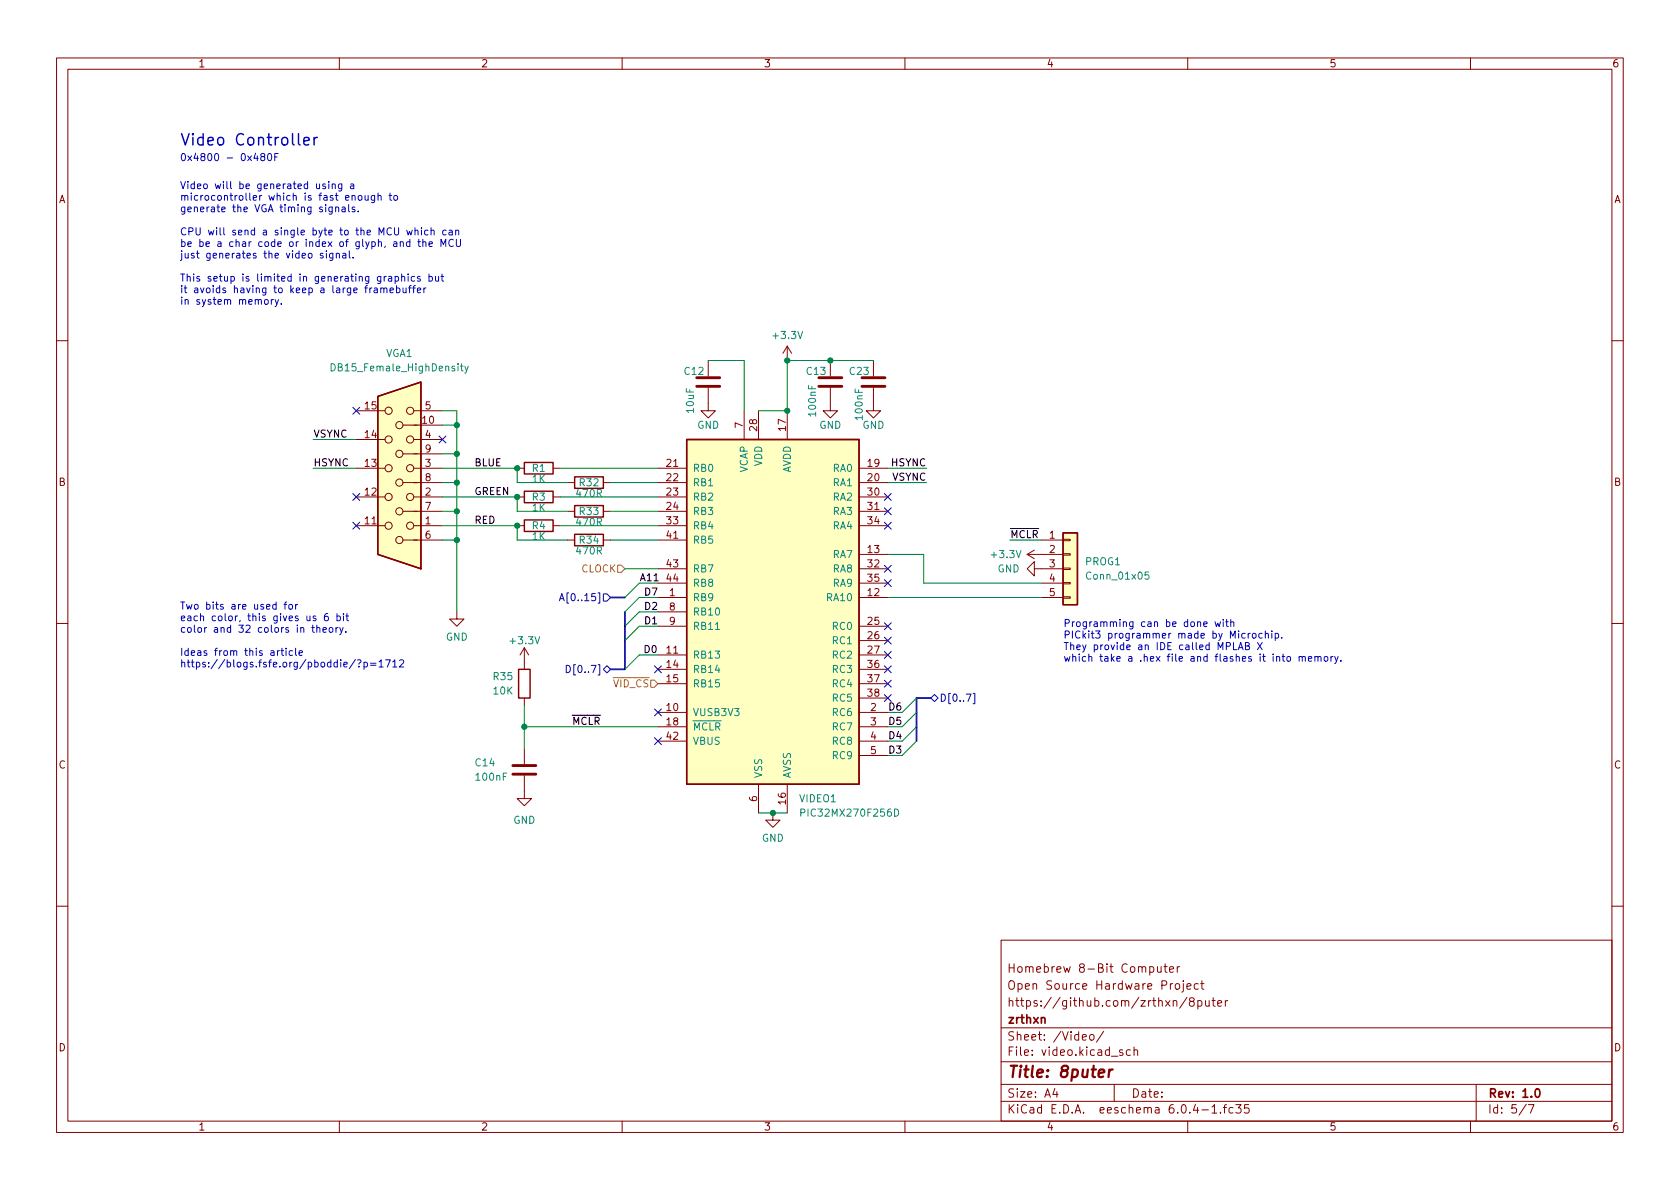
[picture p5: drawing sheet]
<svg xmlns="http://www.w3.org/2000/svg" width="297mm" height="210mm" viewBox="0 0 297 210" stroke-linecap="round" stroke-linejoin="round" font-family="sans-serif">
<path d="M0 .2h297v210.1h-297z" fill="#fff" stroke="#fff" stroke-width=".18"/>
<g fill="none" stroke="#840000" stroke-width=".18">
<path d="M10 10.2h277v190.1h-277zM12 12.2h273v186.1h-273zM60 10.2v2M110 10.2v2M160 10.2v2M210 10.2v2M260 10.2v2M10 60.2h2M63 77.7h5.1M63 72.6h5.1M71.2 75.2h7M73.2 77.7h5"/>
<path d="M73.2 72.6h5M125.2 68.6v4h1.3l-1.3 1.3-1.2-1.3h1.2M125.2 63.7v2.8M131.6 72.6v5.1M134.1 72.6v5.1M139.2 61.2v2.5M139.2 72.6v5.1M139.2 61.2l-.8 1.3M139.2 61.2l.8 1.3M146.8 68.6v4h1.3l-1.3 1.3-1.3-1.3h1.3M146.8 63.7v2.8M154.4 68.6v4h1.3l-1.3 1.3-1.2-1.3h1.2"/>
<path d="M154.4 63.7v2.8M285 60.2h2M63 82.8h5.1M63 93h5.1M63 87.9h5.1M71.2 85.3h7M71.2 90.4h7M71.2 95.5h7M71.2 80.3h7M73.2 82.8h5M73.2 93h5M73.2 87.9h5"/>
<path d="M91.4 82.8h1.3M91.4 93h1.3M91.4 87.9h1.3M97.8 82.8h1.3M97.8 93h1.3M97.8 87.9h1.3M100.3 85.3h1.3M100.3 90.4h1.3M100.3 95.5h1.3M106.7 85.3h1.2M106.7 90.4h1.2M106.7 95.5h1.2"/>
<path d="M116.3 82.8h5.1M116.3 85.3h5.1M116.3 90.4h5.1M116.3 95.5h5.1M116.3 93h5.1M116.3 87.9h5.1M151.9 82.8h5.1M151.9 85.3h5.1M151.9 90.4h5.1M151.9 93h5.1M151.9 87.9h5.1M151.9 98h5.1"/>
<path d="M181.6 98h6.4M181.6 98l1.3 .8M182.9 97.3l-1.3 .7M184.1 95.5h3.9M188 97.9h1.2v.3h-1.2zM188 95.4h1.2v.2h-1.2zM10 110.2h2M80.8 108.2v1.3h1.2l-1.2 1.2-1.3-1.2h1.3M92.7 114.5v3.9M92.7 114.5l-.8 1.3M92.7 114.5l.8 1.3M116.3 100.6h5.1"/>
<path d="M116.3 103.1h5.1M116.3 105.7h5.1M116.3 115.8h5.1M116.3 118.4h5.1M116.3 110.7h5.1M116.3 108.2h5.1M151.9 100.6h5.1M151.9 103.1h5.1M151.9 105.7h5.1M151.9 115.8h5.1M151.9 118.4h5.1M151.9 110.7h5.1"/>
<path d="M151.9 113.3h5.1M182.9 100.6v-1.3l-1.3 1.3 1.3 1.2v-1.2h5.1M184.1 103.1h3.9M184.1 105.7h3.9M188 105.5h1.2v.3h-1.2zM188 103h1.2v.2h-1.2zM188 100.5h1.2v.2h-1.2zM285 110.2h2M92.7 137.2v4h1.3l-1.3 1.3-1.3-1.3h1.3M92.7 123.4v1.3M92.7 132.3v2.8M116.3 126h5.1"/>
<path d="M116.3 120.9h5.1M116.3 128.5h5.1M116.3 131.1h5.1M134.1 138.7v5.1M139.2 138.7v5.1M151.9 126h5.1M151.9 120.9h5.1M151.9 128.5h5.1M151.9 123.4h5.1M151.9 131.1h5.1M151.9 133.6h5.1M136.7 143.8v1.2h1.2l-1.2 1.3-1.3-1.3h1.3"/>
<path d="M10 160.2h2M177 166.3h108v32h-108zM203.3 171l.4-.1 .3 .3v.4l-.1 .3h-.6M204.6 170.9l.1 1h.4l.2-.1M205.3 170.9v1M205.8 170.9h.6M206 170.4v1.3l.4 .2M206.8 171.4l.7-.1-.1-.3-.4-.1-.2 .2 .1 .8h.5M207.4 177.1l.2-.2 .4 .1 .1 .9M207.9 174l.4-.1 .3 .3v.4l-.3 .3h-.4l-.1-.3v-.4zM208.1 170.9v1M208.6 170.9l-.3 .1-.2 .2"/>
<path d="M209.2 173.9v1.3l-.3 .2M209.2 173.4v.2M209.9 174.4l.7-.1-.1-.3-.4-.1-.2 .2v.8h.6M209.9 176.4l-1.3 1.9M210.6 177.1l-.3-.3 .1-.2 .2-.2 .4 .1 .1 .2v.2l-.7 .2-.1 .3 .1 .4 .2 .1h.4l.1-.3v-.2l-.2-.3M211.8 177l.4-.1 .3 .3v.4l-.1 .3h-.6M211.8 176.9v1.5M211.9 174l-.5-.1-.3 .3v.4l.2 .3h.6M212.3 173.9h.6M212.5 173.4v1.3l.4 .2M213.1 176.9l.1 1h.4l.2-.1M213.8 176.9v1"/>
<path d="M214.3 176.9h.6M214.5 176.4v1.3l.4 .2M215.3 177.4l.7-.1-.1-.3-.4-.1-.2 .2 .1 .8h.5M216.6 176.9v1M217.1 176.9l-.3 .1-.2 .2M285 160.2h2M60 198.3v2M110 198.3v2M160 198.3v2M177 194.8h108M177 191.8h108M177 187.8h108"/>
<path d="M177 181.8h108M186.5 192.5l-.4 1h1M186.9 193v1M191.4 183.4l.7-.1-.1-.3-.4-.1-.2 .2v.8h.6M192.7 183.1l.2-.2 .5 .2v.5l-.1 .3h-.4l-.2-.1zM195.1 182.4l-1.2 1.9M197 191.8v3M198.5 185.7l-.4-.1-.2 .2 .1 .3 .5 .1v.4h-.6M199.9 185.7l-.5-.1-.3 .3v.4l.2 .3h.6M200.5 185.8l.2-.2 .4 .1v.9M200.5 185.1v1.5M210 198.3v2"/>
<path d="M212.5 196.3h1.1M214.3 195.8l.4-.5v1.5M214.3 196.8h.8M215.8 196.7v.1M216.3 195.8h.6M216.9 195.3l-.4 .2v1.3M218 195.9l-.4-.1-.3 .3v.4l.1 .3h.6M218.5 195.3h.9l-.5 .6 .5 .1v.7l-.3 .1h-.4l-.2-.1M220.8 195.3h-.7l-.1 .7 .2-.1 .5 .1 .2 .2-.1 .5-.2 .1-.6-.1M260 198.3v2M261 191.8v6.5M269.9 195.3l-1.3 1.9"/>
<path d="M270.2 195.3h1l-.6 1.5"/>
<circle cx="68.7" cy="77.7" r=".63"/>
<circle cx="68.7" cy="72.6" r=".63"/>
<circle cx="70.6" cy="75.2" r=".63"/>
<circle cx="72.5" cy="77.7" r=".63"/>
<circle cx="72.5" cy="72.6" r=".63"/>
<circle cx="68.7" cy="82.8" r=".63"/>
<circle cx="68.7" cy="93" r=".63"/>
<circle cx="68.7" cy="87.9" r=".63"/>
<circle cx="70.6" cy="80.3" r=".63"/>
<circle cx="70.6" cy="85.3" r=".63"/>
<circle cx="70.6" cy="90.4" r=".63"/>
<circle cx="70.6" cy="95.5" r=".63"/>
<circle cx="72.5" cy="87.9" r=".63"/>
<circle cx="72.5" cy="93" r=".63"/>
<circle cx="72.5" cy="82.8" r=".63"/>
</g>
<path d="M271.6 192.6l.2-.1a.82 .82 0 0 1 .6 .7 .82 .82 0 0 1-.3 .8h-.2a.81 .81 0 0 1-.6-.6 .81 .81 0 0 1 .3-.8z" fill="none" stroke="#840000" stroke-width=".3"/>
<path d="M194.3 189.8l.9-.2v-.4l-.2-.1-.6 .1-.2 1 .3 .3 .5-.1M196.2 189.1l-.2 1.4M196.7 189.1l-.4 .1-.2 .3" fill="none" stroke="#840000" stroke-width=".4"/>
<path d="M66.8 70.1l7.6-2.5v33l-7.6-2.6zM121.4 77.7h30.5v61h-30.5zM92.7 81.8h5.1v2h-5.1zM92.7 91.9h5.1v2.1h-5.1zM92.7 86.9h5.1v2h-5.1zM101.6 84.3h5.1v2.1h-5.1zM101.6 89.4h5.1v2h-5.1zM101.6 94.5h5.1v2h-5.1zM188 94.2h2.5v12.7h-2.5zM91.7 118.4h2v5h-2z" fill="none" stroke="#840000" stroke-width=".25"/>
<g fill="#ffffc2" stroke="#ffffc2" stroke-width=".18">
<path d="M188 94.2h2.5v12.7h-2.5z"/>
<path d="M66.8 70.1l7.6-2.5v33l-7.6-2.6z"/>
<path d="M121.4 77.7h30.5v61h-30.5z"/>
</g>
<path d="M58.5 64.3a.64 .64 0 0 1 .8 .7 .64 .64 0 0 1-.8 .6zM81.4 64.7h.5M81.6 64.3v1.1l.3 .2M82.2 64.7l.3 .9M82.8 64.7l-.4 1.2-.2 .1M126.5 111.3h.7M203.1 101.2h-.6l-.1 .6 .2-.2 .4 .1 .2 .2-.1 .4-.2 .1-.5-.1M141.6 143.7h.6l.1-.2v-.3l-.7-.1v1.2M158.2 143.1a.64 .64 0 0 1 .7 .6 .64 .64 0 0 1-.7 .6z" fill="none" stroke="#008484" stroke-width=".18"/>
<path d="M123.2 68.3h4.1M123.2 66.8h4.1M144.8 68.3h4M144.8 66.8h4M152.4 68.3h4.1M152.4 66.8h4.1M90.7 136.9h4M90.7 135.4h4" fill="none" stroke="#840000" stroke-width=".51"/>
<path d="M109.2 99.9h.7l.6 .7-.6 .6h-.7zM115.1 120.3h.6l.6 .6-.6 .6h-.6z" fill="none" stroke="#848400" stroke-width=".18"/>
<g fill="none" stroke="#000084" stroke-width=".18">
<path d="M62.4 72l1.2 1.2M63.6 72l-1.2 1.2M77.6 77.1l1.2 1.2M78.8 77.1l-1.2 1.2M62.4 87.3l1.2 1.2M62.4 92.3l1.2 1.3M63.6 92.3l-1.2 1.3M63.6 87.3l-1.2 1.2M156.4 92.3l1.2 1.3M156.4 100l1.2 1.2M156.4 87.3l1.2 1.2M156.4 89.8l1.2 1.2"/>
<path d="M157.6 92.3l-1.2 1.3M157.6 100l-1.2 1.2M157.6 87.3l-1.2 1.2M157.6 89.8l-1.2 1.2M98.9 106.2l.4-1.2 .5 1.2M99 105.9h.6M100.1 117.7a.64 .64 0 0 1 .8 .6 .64 .64 0 0 1-.8 .6zM106.7 105h.6l.6 .7-.6 .6h-.6zM107.3 117.7l.6 .7-.6 .6-.6-.6zM115.7 117.7l1.2 1.3M116.9 117.7l-1.2 1.3M156.4 102.5l1.2 1.2"/>
<path d="M156.4 110.1l1.2 1.2M156.4 112.7l1.2 1.2M156.4 115.2l1.2 1.2M156.4 117.7l1.2 1.3M157.6 102.5l-1.2 1.2M157.6 110.1l-1.2 1.2M157.6 112.7l-1.2 1.2M157.6 115.2l-1.2 1.2M157.6 117.7l-1.2 1.3M115.7 130.4l1.2 1.3M115.7 125.4l1.2 1.2M116.9 130.4l-1.2 1.3"/>
<path d="M116.9 125.4l-1.2 1.2M156.4 120.3l1.2 1.2M156.4 122.8l1.2 1.2M157.6 120.3l-1.2 1.2M157.6 122.8l-1.2 1.2M164.6 123.4l.6-.6 .7 .6-.7 .7zM172.1 122.6h.3v1.8h-.3"/>
</g>
<g fill="none" stroke="#0000c2" stroke-width=".18">
<path d="M45.2 27.1l-.3 .9h.8M46.3 27.7l-.2-.3 .1-.1 .1-.2 .4 .1 .1 .2v.2l-.6 .1-.1 .2 .1 .4 .1 .1h.3l.2-.2v-.4l-.2-.1M47.4 27.3l.2-.2a.68 .68 0 0 1 .5 .7 .68 .68 0 0 1-.5 .6l-.2-.1-.1-.4zM48.6 27.7h.4M49.2 27.1h-.6v1.3M57.5 32.6l-.3-.1-.2 .2 .1 .2 .4 .1v.3h-.5M58.1 32.1v.1M58.1 32.5v.9M58.7 32.6l.2-.1 .3 .1 .1 .8M58.7 36.6v1l-.2 .3-.3-.1M58.7 36.7l-.3-.1-.3 .3 .2 .5h.4M58.7 32.5v.9"/>
<path d="M59.3 36.7l.2-.1 .3 .1 .1 .8M59.3 36.6v.9M60.4 32.5v1l-.2 .3-.3-.1M60.4 32.6l-.3-.1-.3 .3 .1 .5h.5M60.5 36.7h.5v.8M61 36.9l-.4 .1-.2 .2 .2 .3 .4-.1M61.6 36.2v1.1l.2 .2M62 32.6h.5v.8M62.2 34.7l.2-.1h.3l.1 .8M62.5 32.8l-.4 .1-.2 .2 .2 .3 .4-.1M62.7 36.7l-.3-.1-.2 .2 .1 .2 .4 .1v.3h-.5M63.3 37.3v.2"/>
<path d="M63.4 34.7l.2-.1 .3 .1 .1 .5-.1 .2h-.3l-.2-.1zM64.5 34.6l.1 .8h.3l.2-.1M65.1 34.6v.8M66.2 34.6v1l-.2 .2h-.3M66.2 34.6h-.3l-.3 .2 .2 .6h.4M66.8 34.7l.2-.1h.3l.1 .8M66.8 34.1v1.3M68.8 34.6h.5M69 34.1v1.1l.3 .2M69.7 34.6h.3l.3 .2v.4l-.3 .2h-.3l-.1-.2zM46.9 53h.3l.2 .2v.4l-.2 .2h-.3l-.1-.2zM48 53v.8"/>
<path d="M48.3 53l-.3 .2M48.6 53l.3 .8M49.2 53l-.4 1.1-.2 .1M49.7 53.7v.1M57.1 44.8h-.3l-.2 .2 .1 .2 .4 .1v.3h-.5M57.7 44.8v.8M58.9 44.8v1l-.3 .3-.3-.1M58.9 44.8h-.4l-.2 .2 .1 .6h.5M59.5 44.9l.1-.1h.3l.1 .8M59.5 44.8v.8M60.6 44.8h.5l.1 .8M61.2 45.1l-.5 .1-.1 .1 .1 .3h.5"/>
<path d="M61.8 44.4v1.1l.1 .1M62.4 45.5v.1M66.2 51h.5v.8M66.7 51.2l-.4 .1-.2 .2 .2 .3 .4-.1M67.3 51l.2-.1 .3 .1 .1 .8M67.3 50.9v.9M67.9 51.1l.2-.2 .3 .1v.8M68.7 48.9h.5l.1 .8M69 51.3l.6-.1-.1-.2-.4-.1-.1 .2v.6h.5M69.3 49.2h-.5l-.1 .2 .1 .3h.5M69.9 48.9h.3l.3 .2-.2 .6h-.4M69.9 48.9v1.2"/>
<path d="M70.1 51l.4-.1 .2 .3-.1 .5h-.5M70.1 50.5v1.3M70.8 42.9l.2-.2 .3 .1v.8M71 49l.2-.1h.3l.1 .8M71 48.5v1.2M71.3 50.9v.8l.3 .1 .2-.2M71.8 50.9v.9M71.9 40.7l.3 .8 .2-.6 .2 .6 .3-.8M72.2 48.5v.1M72.2 48.9v.8M72.2 50.9h.5M72.5 42.8l-.4-.1-.2 .3 .1 .5h.5"/>
<path d="M72.5 42.3v1.3M72.7 50.5l-.3 .2v1.1M73 50.9h.4M73.3 48.9h-.3l-.3 .2 .1 .6h.5M73.4 40.8l.2-.1 .3 .1v.7M73.4 40.3v1.2M73.4 50.5l-.3 .2v1.1M73.8 51.3l.6-.1-.1-.2-.3-.1-.2 .2 .1 .6h.4M73.9 42.7h.4M74 42.3v1.1l.3 .2M74.3 48.9h-.3l-.2 .2 .1 .1 .4 .2v.3h-.5M74.5 40.3v.1"/>
<path d="M74.5 40.7v.8M74.8 42.9l.1-.2 .3 .1 .1 .8M74.8 42.3v1.3M74.9 50.9v.9M75.3 50.9l-.4 .3M75.7 40.8l-.4-.1-.2 .2 .1 .6h.5M75.9 43.2l.6-.2-.1-.2-.4-.1-.1 .2v.6h.5M75.9 48.9h.3l.3 .2-.2 .6h-.4M75.9 48.5v1.2M76.2 40.8l.2-.1 .3 .1 .1 .7M76.2 40.3v1.2M77 48.9l.1 .8h.3l.1-.1"/>
<path d="M77.5 48.9v.8M78 43.6v-1.3l.4 .9 .4-.9v1.3M78 48.9h.5M78.2 48.5v1l.3 .2M78.9 40.8l-.4-.1-.2 .2 .1 .6h.5M79.4 40.8h.5l.1 .7M80 41l-.5 .1-.1 .1 .1 .3h.5M80.1 42.4a.6 .6 0 0 0-.8 .5 .6 .6 0 0 0 .6 .7l.2-.1M80.6 40.8l.2-.1 .3 .1v.7M80.6 40.7v.8M80.7 42.3v1l.2 .3h.3l.2-.3v-1M49.4 115.1l-.3 .2"/>
<path d="M49.7 115.1h.5M49.8 114.6v1.1l.4 .2M50.2 106.9h.5M50.6 114.6v.2M50.6 115.1v.8M50.7 106.5l-.3 .1v1.1M51.2 106.9h.3l.2 .2v.4l-.2 .2h-.3l-.1-.2zM51.7 115.1h-.3l-.3 .2 .1 .5h.5M52.3 114.6v1.1l.1 .2M52.3 106.9v.8M52.6 106.9l-.3 .2M52.9 115.5l.6-.1-.1-.3h-.3l-.2 .1v.6h.5"/>
<path d="M55.1 111h.5M55.3 110.5v1.1l.3 .2M55.8 109l-.3-.1-.1 .2v.2l.4 .1v.3h-.4M56 111.1l.2-.1h.3l.1 .8M56 110.5v1.3M57.1 111.4l.6-.1-.1-.3h-.3l-.2 .1 .1 .7h.4M58 108.5l-.4 .1a.86 .86 0 0 0 0 1.2l.4-.2 .1-.4-.3-.2h-.2l-.3 .2M58.3 111h.3l.3 .2v.4l-.3 .2h-.3l-.1-.2zM59.4 111v.8M59.6 109l.3-.1 .3 .3-.1 .5h-.5M59.6 108.5v1.3M59.8 111l-.4 .2"/>
<path d="M60.1 111l.3 .8M60.7 111l-.4 1.1-.2 .1M60.7 108.5v.1M60.7 108.9v.9M61.2 111.7v.1M61.2 108.9h.4M61.3 108.5v1.1l.3 .2M62.9 116.6l-1.1 1.7M63.2 116.7h.4l.2 .2-.3 .6M63.5 117.8v.1M64.4 117.2l.3-.1 .3 .2-.2 .6h-.4M64.4 117.1v1.3"/>
<path d="M65.5 117.3h1M65.5 117.6h1M67 117l.4-.3v1.2M67 117.9h.7M68.2 116.7h.8l-.5 1.2M69.4 117l.4-.3v1.2M69.4 117.9h.8M70.7 116.8l.4-.1 .3 .3-.8 .9h.8M212.8 110.4l.6-.1v-.3h-.4l-.2 .1 .1 .6h.5M214.8 110l.3 .8 .2-.6 .3 .6 .2-.8M216.3 109.5v.1M216.3 110v.8"/>
<path d="M216.7 110h.5M216.9 109.5v1.1l.3 .2M217.6 110.1l.2-.1h.3l.1 .8M217.6 109.5v1.3M218.1 113.6v1.3h.6M218.9 114.9l.5-1.3 .4 1.3M219.1 114.5h.6M220.1 112.1l-.3-.1-.3 .2 .2 .6h.4M220.2 114.2h.6l.1-.2-.1-.3-.6-.1v1.3h.5l.2-.1v-.3l-.3-.3M220.7 112v.8M221.1 112l-.4 .2M221.5 112.1l.3-.1 .3 .2v.4l-.3 .2h-.3l-.1-.2z"/>
<path d="M222.3 113.6l.9 1.3M223.2 112.1l-.4-.1-.2 .2 .1 .6h.5M223.2 113.6l-.9 1.3M223.7 112.1l.2-.1 .3 .1 .1 .7M223.7 111.6v1.2M224.9 111.6v.1M224.9 112v.8M225.5 112.1l.3-.1 .3 .2-.1 .6h-.5M225.5 112v1.3M226.6 112.7v.1M226.7 116.1h.5M226.9 115.7v1.1l.3 .1"/>
<path d="M227.6 116.1h.4l.2 .2v.4l-.2 .2h-.4l-.1-.2zM229.7 116.2l.2-.1h.3v.8M229.7 116.1v.8M230.2 116.3l.2-.2h.3l.1 .8M231.3 116.5l.6-.1v-.3h-.4l-.2 .2 .1 .6h.5M232.5 116.2l.2-.1h.3v.8M232.5 116.1v.8M233 116.3l.2-.2h.3l.1 .8M234.2 116.1h.3l.3 .2v.4l-.3 .2h-.3l-.1-.2zM235.3 116.1v.8M235.7 116.1l-.4 .2M236 116.1l.3 .8"/>
<path d="M236.6 116.1l-.4 1.1-.2 .2M237.1 116.8v.1"/>
</g>
<path d="M53.7 25l1-.2-.1-.4-.6-.1-.3 .3 .1 .9 .2 .1 .6-.1M55.5 24.3v1.3M56.1 24.3a.51 .51 0 0 0-.6 .4" fill="none" stroke="#0000c2" stroke-width=".25"/>
<path d="M107.9 105.7h2.6M110.5 108.2v10.2h-2.6M164.6 123.4h-2.5v7.7" fill="none" stroke="#000084" stroke-width=".3"/>
<g fill="none" stroke="#008400" stroke-width=".18">
<path d="M55.4 77.7h7.6M78.2 72.6h2.6v35.6M78.2 75.2h2.6M125.2 63.7h6.4v8.9M154.4 63.7h-15.2v8.9h-5.1M55.4 82.8h7.6M78.2 82.8h13.2v2.5h8.9M78.2 90.4h2.6M78.2 87.9h13.2v2.5h8.9M78.2 95.5h2.6M78.2 93h13.2v2.5h8.9M78.2 85.3h2.6"/>
<path d="M78.2 80.3h2.6M99.1 82.8h17.2M99.1 87.9h17.2M99.1 93h17.2M107.9 90.4h8.4M107.9 95.5h8.4M107.9 85.3h8.4M157 82.8h6.8M157 98h6.3v5.1h20.8M157 85.3h6.8M178.6 95.5h5.5M110.5 100.6h5.8"/>
<path d="M116.3 115.8h-3.3l-2.5 2.6M116.3 103.1h-3.3l-2.5 2.6M116.3 108.2h-3.3l-2.5 2.5M116.3 105.7h-3.3l-2.5 2.5M116.3 110.7h-3.3l-2.5 2.6M157 105.7h27.1M92.7 128.5h23.6M92.7 124.7v7.6M162.1 123.4l-2.6 2.6M162.1 126l-2.6 2.5M162.1 128.5l-2.6 2.6M162.1 131.1l-2.6 2.5"/>
<path d="M134.1 143.8h5.1"/>
</g>
<g fill="#008400" stroke="#008400" stroke-width=".18">
<circle cx="92.7" cy="128.5" r=".46"/>
<circle cx="91.4" cy="87.9" r=".46"/>
<circle cx="91.4" cy="93" r=".46"/>
<circle cx="91.4" cy="82.8" r=".46"/>
<circle cx="80.8" cy="80.3" r=".46"/>
<circle cx="80.8" cy="85.3" r=".46"/>
<circle cx="80.8" cy="95.5" r=".46"/>
<circle cx="80.8" cy="75.2" r=".46"/>
<circle cx="80.8" cy="90.4" r=".46"/>
<circle cx="136.7" cy="143.8" r=".46"/>
<circle cx="146.8" cy="63.7" r=".46"/>
<circle cx="139.2" cy="63.7" r=".46"/>
<circle cx="139.2" cy="72.6" r=".46"/>
</g>
<text font-size="2.8" fill="#0000c2" x="31.7" y="25.7">Video Controller</text>
<text font-size="2.8" fill="#840000" x="178" y="190.6">Title: 8puter</text>
<g font-size="2.1" fill="#840000">
<text x="178" y="172">Homebrew 8-Bit Computer</text>
<text x="178" y="178">https://github.com/zrthxn/8puter</text>
<text x="178" y="175">Open Source Hardware Project</text>
<text x="178" y="184">Sheet: /Video/</text>
<text x="178" y="181">zrthxn</text>
<text x="178" y="186.7">File: video.kicad_sch</text>
<text x="178" y="196.9">KiCad E.D.A. eeschema 6.0.4-1.fc35</text>
<text x="178" y="194.1">Size: A4</text>
<text x="200" y="194.1">Date:</text>
<text x="263" y="194.1">Rev: 1.0</text>
<text x="263" y="196.9">Id: 5/7</text>
</g>
<g font-size="1.8" fill="#840000">
<text x="35" y="11.9">1</text>
<text x="85" y="11.9">2</text>
<text x="135" y="11.9">3</text>
<text x="185" y="11.9">4</text>
<text x="235" y="11.9">5</text>
<text x="285" y="11.9">6</text>
<text x="10.3" y="35.9">A</text>
<text x="285.3" y="35.9">A</text>
<text x="64.5" y="77.5">14</text>
<text x="64.5" y="72.4">15</text>
<text x="74.7" y="74.9">10</text>
<text x="75.2" y="77.5">4</text>
<text x="75.2" y="72.4">5</text>
<text x="131.3" y="75.7" transform="rotate(-90 131.3 75.7)">7</text>
<text x="133.9" y="76.2" transform="rotate(-90 133.9 76.2)">28</text>
<text x="138.9" y="76.2" transform="rotate(-90 138.9 76.2)">17</text>
<text x="64.5" y="82.5">13</text>
<text x="75.2" y="82.5">3</text>
<text x="75.2" y="80">9</text>
<text x="117.9" y="82.5">21</text>
<text x="153.4" y="82.5">19</text>
<text x="10.3" y="85.9">B</text>
<text x="64.5" y="87.6">12</text>
<text x="75.2" y="87.6">2</text>
<text x="75.2" y="85.1">8</text>
<text x="117.9" y="85.1">22</text>
<text x="117.9" y="87.6">23</text>
<text x="153.4" y="85.1">20</text>
<text x="153.4" y="87.6">30</text>
<text x="285.3" y="85.9">B</text>
<text x="64.5" y="92.7">11</text>
<text x="75.2" y="92.7">1</text>
<text x="75.2" y="95.2">6</text>
<text x="75.2" y="90.2">7</text>
<text x="117.9" y="90.2">24</text>
<text x="117.9" y="92.7">33</text>
<text x="117.9" y="95.2">41</text>
<text x="153.4" y="90.2">31</text>
<text x="153.4" y="92.7">34</text>
<text x="117.9" y="100.3">43</text>
<text x="153.4" y="97.8">13</text>
<text x="153.4" y="100.3">32</text>
<text x="185.6" y="97.8">2</text>
<text x="185.6" y="100.3">3</text>
<text x="117.9" y="102.9">44</text>
<text x="118.4" y="105.4">1</text>
<text x="118.4" y="107.9">8</text>
<text x="153.4" y="105.4">12</text>
<text x="153.4" y="102.9">35</text>
<text x="185.6" y="102.9">4</text>
<text x="185.6" y="105.4">5</text>
<text x="118.4" y="110.5">9</text>
<text x="153.4" y="110.5">25</text>
<text x="153.4" y="113">26</text>
<text x="117.9" y="115.6">11</text>
<text x="117.9" y="118.1">14</text>
<text x="153.4" y="115.6">27</text>
<text x="153.4" y="118.1">36</text>
<text x="117.9" y="125.7">10</text>
<text x="117.9" y="120.6">15</text>
<text x="153.4" y="120.6">37</text>
<text x="153.4" y="123.2">38</text>
<text x="153.9" y="125.7">2</text>
<text x="117.9" y="128.3">18</text>
<text x="117.9" y="130.8">42</text>
<text x="153.9" y="128.3">3</text>
<text x="153.9" y="130.8">4</text>
<text x="10.3" y="135.9">C</text>
<text x="153.9" y="133.3">5</text>
<text x="285.3" y="135.9">C</text>
<text x="133.9" y="141.7" transform="rotate(-90 133.9 141.7)">6</text>
<text x="138.9" y="142.2" transform="rotate(-90 138.9 142.2)">16</text>
<text x="10.3" y="185.9">D</text>
<text x="285.3" y="185.9">D</text>
<text x="35" y="199.9">1</text>
<text x="85" y="199.9">2</text>
<text x="135" y="199.9">3</text>
<text x="185" y="199.9">4</text>
<text x="235" y="199.9">5</text>
<text x="285" y="199.9">6</text>
</g>
<g font-size="1.8" fill="#0000c2">
<text x="31.7" y="28.5">0x4800 - 0x480F</text>
<text x="31.7" y="33.4">Video will be generated using a</text>
<text x="31.7" y="35.5">microcontroller which is fast enough to</text>
<text x="31.7" y="37.5">generate the VGA timing signals.</text>
<text x="31.7" y="41.6">CPU will send a single byte to the MCU which can</text>
<text x="31.7" y="43.7">be be a char code or index of glyph, and the MCU</text>
<text x="31.7" y="45.7">just generates the video signal.</text>
<text x="31.7" y="49.8">This setup is limited in generating graphics but</text>
<text x="31.7" y="51.8">it avoids having to keep a large framebuffer</text>
<text x="31.7" y="53.9">in system memory.</text>
<text x="31.7" y="107.8">Two bits are used for</text>
<text x="31.7" y="109.8">each color, this gives us 6 bit</text>
<text x="31.7" y="111.9">color and 32 colors in theory.</text>
<text x="188" y="110.9">Programming can be done with</text>
<text x="188" y="112.9">PICkit3 programmer made by Microchip.</text>
<text x="31.7" y="116">Ideas from this article</text>
<text x="31.7" y="118">https://blogs.fsfe.org/pboddie/?p=1712</text>
<text x="188" y="114.9">They provide an IDE called MPLAB X</text>
<text x="188" y="117">which take a .hex file and flashes it into memory.</text>
</g>
<g font-size="1.8" fill="#008484">
<text x="136.9" y="59.9">+3.3V</text>
<text x="59.2" y="65.7">DB15_Female_HighDensity</text>
<text x="68.2" y="63.1">VGA1</text>
<text x="121.1" y="66.3">C12</text>
<text x="142.7" y="66.3">C13</text>
<text x="150.3" y="66.3">C23</text>
<text x="122.7" y="72.9" transform="rotate(-90 122.7 72.9)">10uF</text>
<text x="123.3" y="75.8">GND</text>
<text x="144.3" y="73.5" transform="rotate(-90 144.3 73.5)">100nF</text>
<text x="144.8" y="75.8">GND</text>
<text x="152.5" y="75.8">GND</text>
<text x="152.5" y="74.1" transform="rotate(-90 152.5 74.1)">100nF</text>
<text x="94.1" y="83.4">R1</text>
<text x="122.4" y="83.4">RB0</text>
<text x="132.2" y="83.6" transform="rotate(-90 132.2 83.6)">VCAP</text>
<text x="134.7" y="82.5" transform="rotate(-90 134.7 82.5)">VDD</text>
<text x="139.8" y="83.7" transform="rotate(-90 139.8 83.7)">AVDD</text>
<text x="147.3" y="83.4">RA0</text>
<text x="94.1" y="85.3">1K</text>
<text x="94.1" y="88.5">R3</text>
<text x="102" y="87.9">470R</text>
<text x="102.5" y="86">R32</text>
<text x="122.4" y="86">RB1</text>
<text x="122.4" y="88.5">RB2</text>
<text x="147.3" y="86">RA1</text>
<text x="147.3" y="88.5">RA2</text>
<text x="94.1" y="93.6">R4</text>
<text x="94.1" y="95.5">1K</text>
<text x="94.1" y="90.4">1K</text>
<text x="102" y="93">470R</text>
<text x="102.5" y="91.1">R33</text>
<text x="122.4" y="91.1">RB3</text>
<text x="122.4" y="93.6">RB4</text>
<text x="147.3" y="91.1">RA3</text>
<text x="147.3" y="93.6">RA4</text>
<text x="102" y="98">470R</text>
<text x="102.5" y="96.1">R34</text>
<text x="122.4" y="96.1">RB5</text>
<text x="122.4" y="101.2">RB7</text>
<text x="147.3" y="98.7">RA7</text>
<text x="147.3" y="101.2">RA8</text>
<text x="175.5" y="98.7">+3.3V</text>
<text x="176.4" y="101.2">GND</text>
<text x="191.9" y="99.9">PROG1</text>
<text x="122.4" y="106.3">RB9</text>
<text x="122.4" y="103.8">RB8</text>
<text x="146.4" y="106.3">RA10</text>
<text x="147.3" y="103.8">RA9</text>
<text x="192.4" y="102.5">Conn_01x05</text>
<text x="78.8" y="113.3">GND</text>
<text x="90.4" y="113.9">+3.3V</text>
<text x="122.4" y="108.8">RB10</text>
<text x="122.4" y="111.4">RB11</text>
<text x="147.3" y="111.4">RC0</text>
<text x="147.3" y="113.9">RC1</text>
<text x="122.4" y="116.5">RB13</text>
<text x="122.4" y="119">RB14</text>
<text x="147.3" y="116.5">RC2</text>
<text x="147.3" y="119">RC3</text>
<text x="87.3" y="120.3">R35</text>
<text x="87.3" y="122.8">10K</text>
<text x="122.4" y="121.5">RB15</text>
<text x="147.3" y="121.5">RC4</text>
<text x="147.3" y="124.1">RC5</text>
<text x="122.4" y="126.6">VUSB3V3</text>
<text x="122.4" y="129.2">~{MCLR}</text>
<text x="122.4" y="131.7">VBUS</text>
<text x="147.3" y="126.6">RC6</text>
<text x="147.3" y="129.2">RC7</text>
<text x="147.3" y="131.7">RC8</text>
<text x="84.1" y="135.5">C14</text>
<text x="134.7" y="137.7" transform="rotate(-90 134.7 137.7)">VSS</text>
<text x="139.8" y="137.7" transform="rotate(-90 139.8 137.7)">AVSS</text>
<text x="147.3" y="134.2">RC9</text>
<text x="84.3" y="138">100nF</text>
<text x="141.4" y="141.9">VIDEO1</text>
<text x="90.7" y="145.7">GND</text>
<text x="134.7" y="148.8">GND</text>
<text x="142.3" y="144.4">PIC32MX270F256D</text>
</g>
<g font-size="1.8">
<text x="55.4" y="77.4">VSYNC</text>
<text x="55.4" y="82.4">HSYNC</text>
<text x="83.8" y="82.4">BLUE</text>
<text x="157.6" y="82.4">HSYNC</text>
<text x="83.8" y="87.5">GREEN</text>
<text x="157.7" y="85">VSYNC</text>
<text x="83.8" y="92.6">RED</text>
<text x="178.6" y="95.1">~{MCLR}1</text>
<text x="113" y="102.8">A11</text>
<text x="113.8" y="105.3">D7</text>
<text x="113.8" y="107.8">D2</text>
<text x="113.8" y="110.4">D1</text>
<text x="114.1" y="115.5">D0</text>
<text x="101.1" y="128.2">~{MCLR}</text>
</g>
<g font-size="1.8" fill="#848400">
<text x="102.7" y="101.2">CLOCK</text>
<text x="107.1" y="121.5">~{VID_CS}</text>
</g>
<g font-size="1.8" fill="#000084">
<text x="100.1" y="106.3">A[0..15]</text>
<text x="101.1" y="119">D[0..7]</text>
<text x="166.1" y="124.1">D[0..7]</text>
</g>
<g font-size="1.8" fill="#008400">
<text x="157" y="125.6">D6</text>
<text x="157" y="128.2">D5</text>
<text x="157" y="130.7">D4</text>
<text x="157" y="133.2">D3</text>
</g>
</svg>
